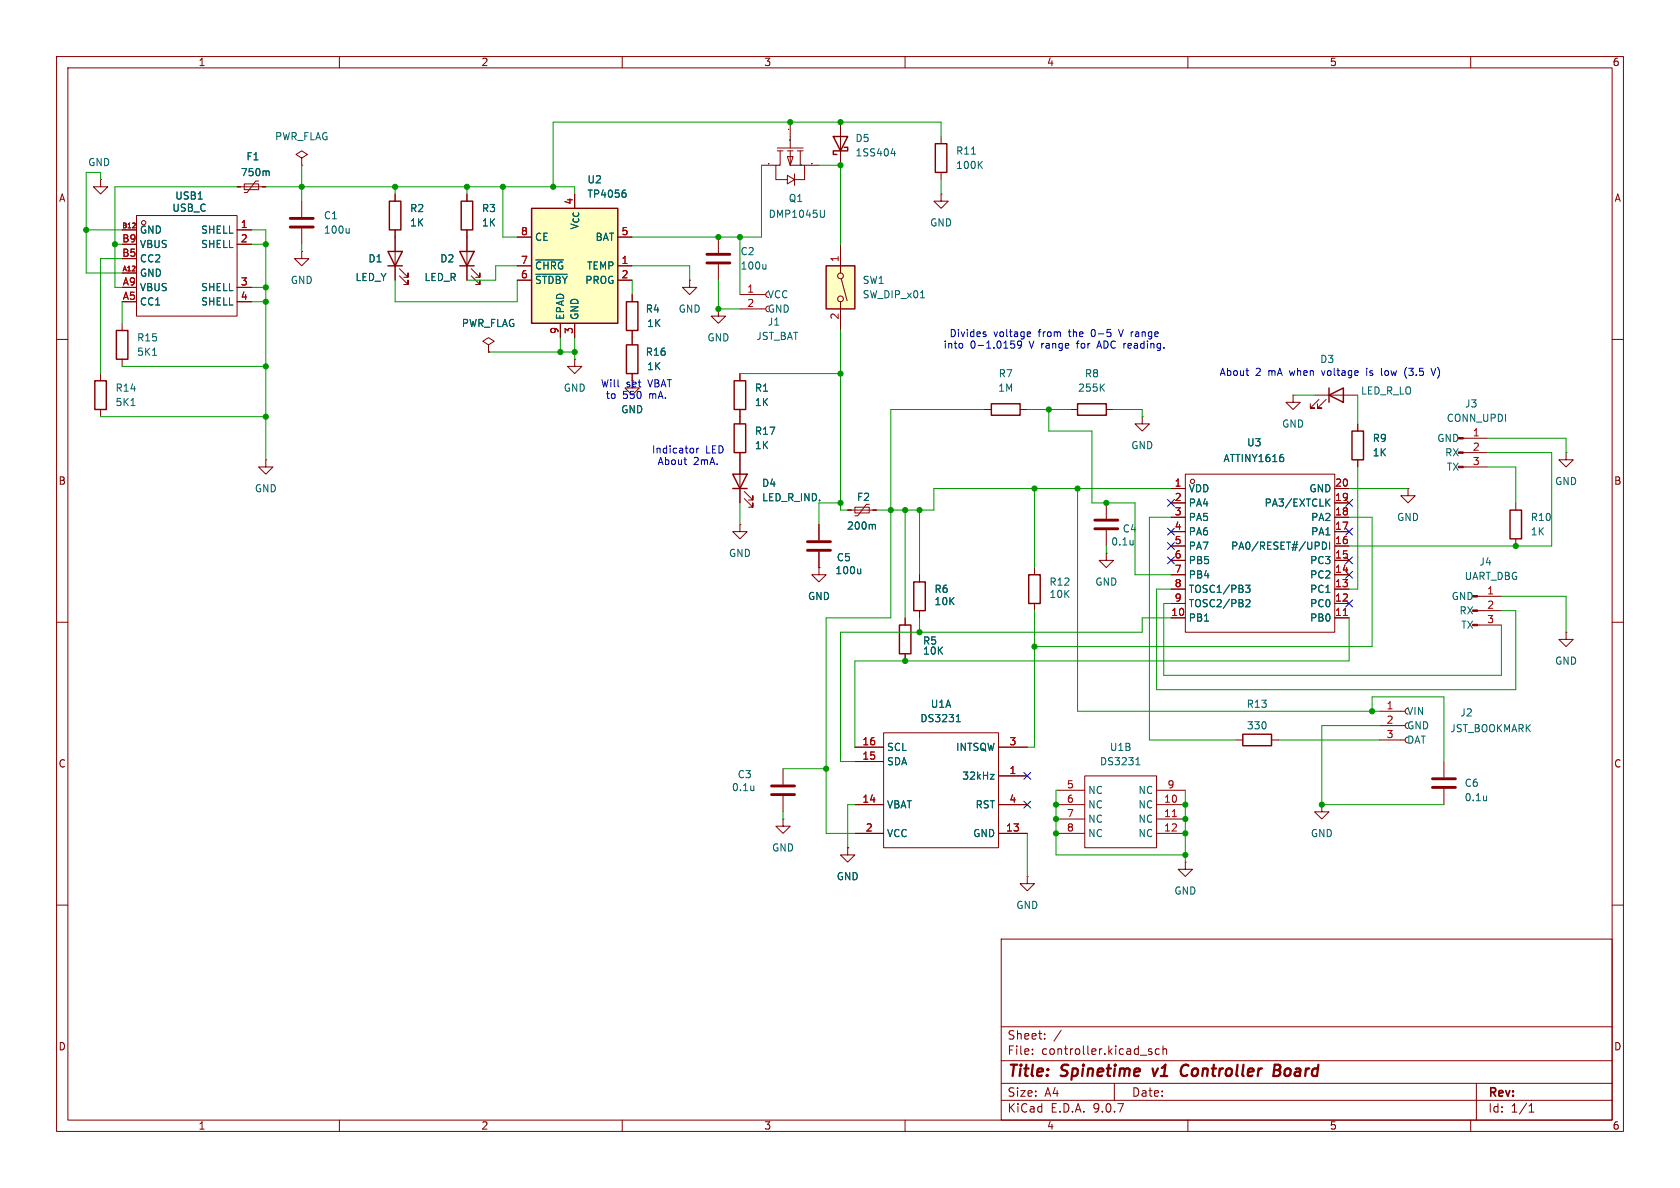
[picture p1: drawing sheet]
<svg xmlns="http://www.w3.org/2000/svg" width="297mm" height="210mm" viewBox="0 0 297 210" stroke-linecap="round" stroke-linejoin="round" font-family="sans-serif">
<g fill="none" stroke="#840000" stroke-width=".18">
<path d="M10 10h277v190h-277zM12 12h273v186h-273zM60 10v2M110 10v2M160 10v2M210 10v2M260 10v2M17.8 31.8v1.2h1.2l-1.2 1.3-1.3-1.3h1.3M17.8 31.8h.1M24.1 38.1h17.8v17.8h-17.8zM53.3 27.9l1.1-.6-1.1-.6-1 .6 1 .6v1.3M53.3 29.2h.1"/>
<path d="M53.3 35.6v2.8M69.8 34.3v1.3M82.5 34.3v1.3M21.6 57.2v1.2M21.6 40.6h2.5M21.6 48.3h2.5M41.9 40.6h2.5M41.9 43.2h2.5M41.9 50.8h2.5M41.9 53.3h2.5M53.3 44.5v1.2h1.3l-1.3 1.3-1.2-1.3h1.2M53.3 44.5h.1"/>
<path d="M53.3 40.4v2.8M69.8 40.6v8.9M70.6 48.8l1.5 1.5v-.8v.8h-.7M70.6 47.5l1.5 1.5v-.7v.7h-.7M82.5 40.6v8.9M83.3 48.8l1.5 1.5v-.8v.8h-.7M83.3 47.5l1.5 1.5v-.7v.7h-.7M111.8 52.1v1.2M111.8 58.4v2.6M121.9 49.5v1.3h1.3l-1.3 1.3-1.3-1.3h1.3M121.9 49.5h.1M127 54.6v1.3h1.3l-1.3 1.3-1.3-1.3h1.3"/>
<path d="M127 54.6h.1M130.8 52.1h4.6M130.8 54.6h4.6M10 60h2M17.8 66v1.3M17.8 72.4v1.3M21.6 63.5v1.3M86.4 61l1-.7-1-.6-1.1 .6 1.1 .7v1.2M86.4 62.2h.1M101.6 63.5v1.3h1.3l-1.3 1.2-1.3-1.2h1.3M101.6 63.5h.1M111.8 66v2.6h1.2l-1.2 1.3-1.3-1.3h1.3"/>
<path d="M130.8 66v1.3M130.8 72.4v2.5M228.6 69.9v1.2h1.3l-1.3 1.3-1.3-1.3h1.3M228.6 69.9h.1M232.4 69.9h7.6M233.2 70.6l-1.6 1.5h.8h-.8v-.7M234.4 70.6l-1.5 1.5h.8h-.8v-.7M240 74.9v1.3M285 60h2M130.8 80v8.9M131.6 88.1l1.5 1.6v-.8v.8h-.8M131.6 86.9l1.5 1.5v-.8v.8h-.8"/>
<path d="M207 86.4h2.5M207 88.9h2.5M207 91.4h2.5M207 94h2.5M207 96.5h2.5M207 99.1h2.5M209.5 83.8h26.5v28h-26.5zM236 86.4h2.5M236 88.9h2.5M236 91.4h2.5M236 94h2.5M236 96.5h2.5"/>
<path d="M236 99.1h2.5M240 81.3v1.3M268 88.9v1.3M268 95.3v1.2M276.9 80v1.3h1.2l-1.2 1.3-1.3-1.3h1.3M276.9 80h.1M10 110h2M207 101.6h2.5M207 104.1h2.5M207 106.7h2.5M207 109.2h2.5M236 101.6h2.5"/>
<path d="M236 104.1h2.5M236 106.7h2.5M236 109.2h2.5M261.2 105.4h4.2M261.2 108h4.2M261.2 110.5h4.2M276.9 111.8v1.2h1.2l-1.2 1.3-1.3-1.3h1.3M276.9 111.8h.1M285 110h2M138.4 135.9v2.8M151.1 132.1h5.1M151.1 134.6h5.1"/>
<path d="M156.2 129.5h20.3v20.4h-20.3zM176.5 132.1h5.1M176.5 137.2h5.1M186.7 139.7h5.1M191.8 137.2h12.7v12.7h-12.7zM204.5 139.7h5M218.4 130.8h1.3M224.8 130.8h1.3M138.4 144.8v1.3h1.3l-1.3 1.2-1.2-1.2h1.2M138.4 144.8h.1M138.4 140.7v2.8M149.9 149.9v1.2h1.2l-1.2 1.3-1.3-1.3h1.3"/>
<path d="M149.9 149.9h.1M151.1 142.2h5.1M151.1 147.3h5.1M176.5 142.2h5.1M176.5 147.3h5.1M181.6 154.9v1.3h1.3l-1.3 1.3-1.3-1.3h1.3M181.6 154.9h.1M186.7 142.2h5.1M186.7 147.3h5.1M186.7 144.8h5.1M204.5 142.2h5M204.5 147.3h5"/>
<path d="M204.5 144.8h5M209.5 152.4v1.3h1.3l-1.3 1.2-1.2-1.2h1.2M209.5 152.4h.1M233.7 142.2v1.3h1.2l-1.2 1.3-1.3-1.3h1.3M233.7 142.2h.1M10 160h2M177 166h108v32h-108zM285 160h2M60 198v2M110 198v2M160 198v2M177 194.5h108"/>
<path d="M177 191.5h108M177 187.5h108M177 181.5h108M182.5 186.3v.1M182.5 185.5v.1M184.7 183.6v.1M184.7 182.8v.1M187.6 182.1l-1.3 2M197 191.5v3M203.1 185.8l.5 .2 .1 .2-.2 .2-.5-.1M203.1 185.5h.5M205 185.5l-.5-.1-.3 .3v.4l.2 .2h.6"/>
<path d="M205.6 185.5l.2-.1 .4 .1v.9M205.6 184.9v1.5M210 198v2M260 198v2M261 191.5v6.5M270.3 196.6h.9M270.3 195.5l.4-.4v1.5"/>
<circle cx="25.4" cy="39.4" r=".38"/>
<circle cx="210.8" cy="85.1" r=".38"/>
</g>
<path d="M203.8 188.9l.3 1.3M209.7 188.2a1.13 1.13 0 0 0-.9 .7 1.13 1.13 0 0 0 .2 1.2l.3 .1 .5-.1M225.2 189.2h.7M225.4 188.2h.6a.49 .49 0 0 1 .4 .5 .49 .49 0 0 1-.5 .5l.3 .1a.58 .58 0 0 1-.3 .9h-.8z" fill="none" stroke="#840000" stroke-width=".4"/>
<g fill="none" stroke="#840000" stroke-width=".25">
<path d="M68.8 35.6h2.1v5h-2.1zM81.5 35.6h2.1v5h-2.1zM20.6 58.4h2v5.1h-2zM68.6 44.5h2.5l-1.3 2.5zM68.6 47h2.5M81.3 44.5h2.5l-1.3 2.5zM81.3 47h2.5M110.7 53.3h2.1v5.1h-2.1zM16.8 67.3h2v5.1h-2zM110.7 61h2.1v5h-2.1zM129.8 67.3h2v5.1h-2zM129.8 74.9h2v5.1h-2z"/>
<path d="M234.9 69.9l2.6-1.3v2.5zM234.9 68.6v2.5M239 76.2h2v5.1h-2zM129.5 83.8h2.6l-1.3 2.6zM129.5 86.4h2.6M267 90.2h2v5.1h-2zM219.7 129.8h5.1v2h-5.1z"/>
</g>
<g fill="none" stroke="#006464" stroke-width=".18">
<path d="M61.7 40.4v.8M61.7 41.1l-.1 .1M23.2 71.7h.7M27 62.8h.7M233.8 95.8a.64 .64 0 0 1 .7 .7 .64 .64 0 0 1-.7 .6zM234.6 88.8l.5 .7M235.1 95.8v1.3M235.1 88.2l-.7 .7M220.2 103.4h.8l-.4 .5 .3 .2v.5l-.2 .1h-.4M220.3 106.1l.4-.1 .3 .4-.8 .9h.8M133.3 138.9v.9M133.3 139.7h-.1"/>
<path d="M169.1 127.6h.7M169.2 126.6l.2-.3v1.3M175.1 136.9h.6l-.6 .8h.6M200.8 135.2h.7M200.9 134.2l.3-.3v1.3"/>
</g>
<g fill="#840000" stroke="#840000" stroke-width=".18">
<path d="M260.3 105.3h.9v.2h-.9z"/>
<path d="M260.3 107.8h.9v.3h-.9z"/>
<path d="M260.3 110.4h.9v.2h-.9z"/>
</g>
<path d="M237.5 108.8h.7M207.3 144.4h.7" fill="none" stroke="#a90000" stroke-width=".18"/>
<path d="M51.3 38.6h4.1M51.3 40.1h4.1M136.4 138.9h4.1M136.4 140.5h4.1" fill="none" stroke="#840000" stroke-width=".51"/>
<path d="M94 36.8h15.2v20.4h-15.2z" fill="#ffffc2"/>
<path d="M94 36.8h15.2v20.4h-15.2zM165.4 25.4h2v5.1h-2zM175.3 71.4h5v2h-5z" fill="none" stroke="#840000" stroke-width=".25"/>
<g fill="none" stroke="#840000" stroke-width=".18">
<path d="M166.4 34.3v1.3h1.2l-1.2 1.2-1.3-1.2h1.3M166.4 34.3h.1M166.4 24.1v1.3M166.4 30.5v1.3M91.4 41.9h2.6M91.4 47h2.6M91.4 49.5h2.6M99.1 57.2v2.5M101.6 57.2v2.5M109.2 41.9h2.6M109.2 47h2.6M109.2 49.5h2.6"/>
<path d="M174 72.4h1.3M180.3 72.4h1.3M243.8 125.7h4.6M243.8 128.3h4.6M243.8 130.8h4.6M255.3 134.6v2.8M255.3 139.4v2.8"/>
</g>
<path d="M110.3 33.6h.3M110.4 34.1l.3 .2v.3l-.3 .3M171.7 27.2h.8M173.1 29.1l.6 .7M173.7 28.5l-.7 .7M94.7 45.9h4.9M94.7 48.5h5.6M262.8 140.7v.8M262.8 141.4l-.1 .1" fill="none" stroke="#006464" stroke-width=".18"/>
<path d="M253.2 137.7h4.1M253.2 139.2h4.1" fill="none" stroke="#840000" stroke-width=".51"/>
<path d="M146 47h5.1v7.6h-5.1z" fill="#ffffc2"/>
<g fill="none" stroke="#840000" stroke-width=".18">
<path d="M41.9 33h5.1M43.2 32.5h2.5v1h-2.5zM45.7 32h-.5l-1.5 2h-.5M69.8 34.3v1.3M82.5 34.3v1.3M134.6 29.2h2.6M137.4 26.2h4.6M137.4 26.7h1M137.9 26.7v2.5h-.7v2.6h2M139.2 27.7h1l-.5 1.5zM139.2 31l1.3 .8-1.3 .7zM139.2 26.7h1"/>
<path d="M139.7 26.7v2.5h2.5v2.6h-1.7M139.7 21.6v4.6M140.5 30.7v2.1M141 26.7h1M141.5 26.7v2.5M142.2 29.2h2.6M148.6 21.6v7.6M21.6 40.6h2.5M21.6 48.3h2.5M41.9 40.6h2.5M41.9 43.2h2.5M41.9 50.8h2.5"/>
<path d="M41.9 53.3h2.5M69.8 40.6v3.9M69.8 47v2.5M82.5 40.6v3.9M82.5 47v2.5M91.4 41.9h2.6M91.4 47h2.6M91.4 49.5h2.6M99.1 57.2v2.5M101.6 57.2v2.5M109.2 41.9h2.6M109.2 47h2.6"/>
<path d="M109.2 49.5h2.6M111.8 52.1v1.2M111.8 58.4v2.6M127 41.9v2.8M127 46.7v2.8M148.6 43.2v5.1M148.6 53.3v5.1M148.7 49.3l1.1 3.9M86.4 62.2h.1M111.8 66v1.3M130.8 66v1.3M130.8 72.4v2.5"/>
<path d="M189.2 72.4h1.3M195.6 72.4h1.2M201.9 73.7v1.2h1.3l-1.3 1.3-1.2-1.3h1.2M201.9 73.7h.1M240 74.9v1.3M258.7 77.5h4.2M47 81.3v1.3h1.3l-1.3 1.2-1.3-1.2h1.3M47 81.3h.1M130.8 92.7v1.3h1.3l-1.3 1.3-1.3-1.3h1.3M130.8 92.7h.1M130.8 80v3.8M130.8 86.4v2.5"/>
<path d="M144.8 92.7v2.8M144.8 97.5v2.8M149.9 90.2h5M151.1 89.7h2.6v1h-2.6zM153.7 89.2h-.5l-1.6 2h-.5M195.6 97.8v1.3h1.2l-1.2 1.2-1.3-1.2h1.3M195.6 97.8h.1M195.6 88.9v2.8M195.6 93.7v2.8M207 86.4h2.5M207 88.9h2.5M207 91.4h2.5"/>
<path d="M207 94h2.5M207 96.5h2.5M207 99.1h2.5M236 86.4h2.5M236 88.9h2.5M236 91.4h2.5M236 94h2.5M236 96.5h2.5M236 99.1h2.5M240 81.3v1.3M248.9 86.4v1.2h1.3l-1.3 1.3-1.3-1.3h1.3M248.9 86.4h.1"/>
<path d="M258.7 80h4.2M258.7 82.6h4.2M144.8 100.3v1.3h1.2l-1.2 1.3-1.3-1.3h1.3M144.8 100.3h.1M160 109.2v1.3M160 115.6v1.2M162.6 101.6v1.3M162.6 108v1.2M182.9 100.3v1.3M182.9 106.7v1.3M207 101.6h2.5M207 104.1h2.5"/>
<path d="M207 106.7h2.5M207 109.2h2.5M236 101.6h2.5M236 104.1h2.5M236 106.7h2.5M236 109.2h2.5M151.1 132.1h5.1M151.1 134.6h5.1M176.5 132.1h5.1M176.5 137.2h5.1M149.9 149.9h.1M151.1 142.2h5.1"/>
<path d="M151.1 147.3h5.1M176.5 142.2h5.1M176.5 147.3h5.1"/>
<circle cx="148.6" cy="52.8" r=".51"/>
<circle cx="148.6" cy="48.8" r=".51"/>
</g>
<path d="M147.3 24.1h2.6l-1.3 2.6zM149.2 26h.7v.7h-2.6v.6h.7M146 47h5.1v7.6h-5.1zM190.5 71.4h5.1v2h-5.1zM159 110.5h2v5.1h-2zM161.5 102.9h2.1v5.1h-2.1zM181.9 101.6h2v5.1h-2z" fill="none" stroke="#840000" stroke-width=".25"/>
<g fill="none" stroke="#006464" stroke-width=".18">
<path d="M47.2 30.2l.4 .2v.7M110.3 33.6h.3M110.4 34.1l.3 .2v.3l-.3 .3M137.8 29.2h.1M139.7 24.7h.1M139.7 24.8h.1M141.6 29.2h.1M145.7 37.2v1l-.1 .2h-.3M157.5 27.1h.8M158.1 26.7v.9M94.7 45.9h4.9M94.7 48.5h5.6"/>
<path d="M135.4 46.7v.9M135.4 47.4l-.2 .2M162.7 52.6h.8M194.7 68.4l.5 .8M195.2 67.9l-.7 .7M154.4 92.7l.4 .2v.6M200.3 95.5v.8M200.3 96.2v.1M233.8 95.8a.64 .64 0 0 1 .7 .7 .64 .64 0 0 1-.7 .6zM234.6 88.8l.5 .7M235.1 95.8v1.3M235.1 88.2l-.7 .7"/>
<path d="M152.2 100.6v.8M152.2 101.3l-.2 .1M220.2 103.4h.8l-.4 .5 .3 .2v.5l-.2 .1h-.4M220.3 106.1l.4-.1 .3 .4-.8 .9h.8M169.1 127.6h.7M169.2 126.6l.2-.3v1.3M175.1 136.9h.6l-.6 .8h.6"/>
</g>
<path d="M135.9 28.9h.1M139.4 22.9h.1M143.5 28.9h.1M237.5 108.8h.7" fill="none" stroke="#a90000" stroke-width=".18"/>
<path d="M125 45h4M125 46.5h4M142.7 95.8h4.1M142.7 97.3h4.1M193.5 91.9h4.1M193.5 93.5h4.1" fill="none" stroke="#840000" stroke-width=".51"/>
<g fill="#840000" stroke="#840000" stroke-width=".18">
<path d="M257.8 77.3h.9v.3h-.9z"/>
<path d="M257.8 79.9h.9v.2h-.9z"/>
<path d="M257.8 82.4h.9v.3h-.9z"/>
</g>
<g fill="none" stroke="#009600" stroke-width=".18">
<path d="M17.8 31.8v-1.3h-2.6v17.8h6.4M41.9 33h-21.6v17.8h1.3M47 33h54.6v1.3M53.3 29.2v6.4M69.8 33v1.3M82.5 33v1.3M88.9 33v8.9h2.5M134.6 29.2v12.7h-22.8M144.8 29.2h3.8v14M166.4 24.1v-2.5h-68.6v11.4M166.4 31.8v2.5M15.2 40.6h6.4"/>
<path d="M20.3 43.2h1.3M21.6 45.7h-3.8v20.3M21.6 53.3v3.9M44.4 40.6h2.6v40.7M44.4 43.2h2.6M44.4 50.8h2.6M44.4 53.3h2.6M53.3 43.2v1.3M69.8 49.5v3.8h21.6v-3.8M91.4 47h-3.8v2.5h-5.1M99.1 59.7v2.5M101.6 59.7v3.8"/>
<path d="M111.8 49.5v2.6M111.8 47h10.1v2.5M127 49.5v5.1h3.8M130.8 41.9v10.2M148.6 58.4v31.8h1.3M17.8 73.7h29.2M21.6 64.8h25.4M86.4 62.2h15.2M130.8 66h17.8M174 72.4h-16.5v36.8h-11.5v38.1h5.1M181.6 72.4h7.6M185.4 72.4v3.8h7.6v12.7h7.7v12.7h6.3"/>
<path d="M196.8 72.4h5.1v1.3M228.6 69.9h3.8M240 69.9v5M262.9 77.5h14v2.5M130.8 88.9v3.8M148.6 88.9h-3.8v3.8M160 90.2v19M162.6 90.2v11.4M182.9 86.4v13.9M190.5 86.4v39.3h53.3M195.6 96.5v1.3M207 91.4h-3.8v39.4h15.2"/>
<path d="M207 86.4h-41.9v3.8h-10.2M238.5 91.4h4.1v22.9h-59.7M238.5 86.4h10.4M240 82.6v21.5h-1.5M262.9 82.6h5.1v6.3M262.9 80h11.4v16.5h-35.8M162.6 109.2v2.6M182.9 108v24.1h-1.3M207 109.2h-5.1v2.6h-53.3v22.8h2.5M207 106.7h-1.3v12.7h59.7v-8.9M207 104.1h-2.5v17.8h63.5v-13.9h-2.6M238.5 109.2v7.6h-87.4v15.3"/>
<path d="M265.4 105.4h11.5v6.4M138.4 135.9h7.6M186.7 139.7v11.4h22.8M209.5 139.7v12.7M226.1 130.8h17.7M242.6 125.7v-2.5h12.7v11.4M243.8 128.3h-10.1v13.9h21.6M138.4 143.5v1.3M151.1 142.2h-1.2v7.7M181.6 147.3v7.6"/>
</g>
<g fill="none" stroke="#000084" stroke-width=".18">
<path d="M206.4 93.4l1.2 1.2M206.4 98.5l1.2 1.2M206.4 95.9l1.2 1.2M206.4 88.3l1.2 1.2M207.6 93.4l-1.2 1.2M207.6 98.5l-1.2 1.2M207.6 95.9l-1.2 1.2M207.6 88.3l-1.2 1.2M237.9 88.3l1.2 1.2M237.9 98.5l1.2 1.2M237.9 93.4l1.2 1.2M239.1 88.3l-1.2 1.2"/>
<path d="M239.1 98.5l-1.2 1.2M239.1 93.4l-1.2 1.2M237.9 106.1l1.2 1.2M237.9 101l1.2 1.2M239.1 106.1l-1.2 1.2M239.1 101l-1.2 1.2M181 136.6l1.2 1.2M182.2 136.6l-1.2 1.2M181 141.6l1.2 1.2M182.2 141.6l-1.2 1.2"/>
</g>
<g fill="none" stroke="#0000c2" stroke-width=".18">
<path d="M174 59.1h.3v.2l-.1 .2h-.3M174 58.7h.3M181.8 58.7h.3l.1 .3-.6 .1M182.1 59.4l-.3 .1M197.7 58.2l.5 1.3M122.5 79.3l.1 .2-.1 .5M123.2 79.2v.9M123.5 79.2l-.3 .3M170.1 60.8l.1 .1-.1 .6M179.1 60.8l.3 .2v.3l-.3 .2h-.3M179.9 60.5v.3l.2 .3h.3l.2-.3M180.6 60.5a.84 .84 0 0 1-.4 1h-.2"/>
<path d="M194 61.2h.6M194.3 60.3l-.4 1.2M220.3 65.5h.5M220.6 66.4h.2M241.6 65.1v.1M241.6 65.5v.9M244.2 65.1v1.1l.2 .2M248.7 64.9a1.46 1.46 0 0 0 0 2M253 65.1l.4 1.3 .4-1.3M120.9 81.3h.5M121.3 82.1h.1"/>
</g>
<g fill="#009600" stroke="#009600" stroke-width=".18">
<circle cx="130.8" cy="41.9" r=".46"/>
<circle cx="127" cy="41.9" r=".46"/>
<circle cx="148.6" cy="29.2" r=".46"/>
<circle cx="148.6" cy="21.6" r=".46"/>
<circle cx="139.7" cy="21.6" r=".46"/>
<circle cx="97.8" cy="33" r=".46"/>
<circle cx="88.9" cy="33" r=".46"/>
<circle cx="47" cy="64.8" r=".46"/>
<circle cx="47" cy="50.8" r=".46"/>
<circle cx="47" cy="53.3" r=".46"/>
<circle cx="47" cy="73.7" r=".46"/>
<circle cx="15.2" cy="40.6" r=".46"/>
<circle cx="20.3" cy="43.2" r=".46"/>
<circle cx="101.6" cy="62.2" r=".46"/>
<circle cx="99.1" cy="62.2" r=".46"/>
<circle cx="148.6" cy="66" r=".46"/>
<circle cx="127" cy="54.6" r=".46"/>
<circle cx="148.6" cy="88.9" r=".46"/>
<circle cx="47" cy="43.2" r=".46"/>
<circle cx="82.5" cy="33" r=".46"/>
<circle cx="69.8" cy="33" r=".46"/>
<circle cx="53.3" cy="33" r=".46"/>
<circle cx="209.5" cy="144.8" r=".46"/>
<circle cx="233.7" cy="142.2" r=".46"/>
<circle cx="242.6" cy="125.7" r=".46"/>
<circle cx="209.5" cy="142.2" r=".46"/>
<circle cx="185.4" cy="72.4" r=".46"/>
<circle cx="195.6" cy="88.9" r=".46"/>
<circle cx="182.9" cy="114.3" r=".46"/>
<circle cx="162.6" cy="111.8" r=".46"/>
<circle cx="182.9" cy="86.4" r=".46"/>
<circle cx="190.5" cy="86.4" r=".46"/>
<circle cx="209.5" cy="151.1" r=".46"/>
<circle cx="209.5" cy="147.3" r=".46"/>
<circle cx="146" cy="135.9" r=".46"/>
<circle cx="186.7" cy="142.2" r=".46"/>
<circle cx="186.7" cy="144.8" r=".46"/>
<circle cx="186.7" cy="147.3" r=".46"/>
<circle cx="268" cy="96.5" r=".46"/>
<circle cx="157.5" cy="90.2" r=".46"/>
<circle cx="160" cy="116.8" r=".46"/>
<circle cx="160" cy="90.2" r=".46"/>
<circle cx="162.6" cy="90.2" r=".46"/>
</g>
<g font-size="2.8" fill="#840000">
<text x="178" y="190.9">Title:</text>
<text x="187.7" y="190.9">Spinetime</text>
<text x="204.6" y="190.9">v1</text>
<text x="210.4" y="190.9">Controller</text>
<text x="227.6" y="190.9">Board</text>
</g>
<g font-size="2.1" fill="#840000">
<text x="178" y="184">Sheet:</text>
<text x="178" y="186.7">File:</text>
<text x="184.1" y="186.7">controller.kicad_sch</text>
<text x="178" y="196.9">KiCad</text>
<text x="178" y="194.1">Size:</text>
<text x="184.7" y="194.1">A4</text>
<text x="185.7" y="196.9">E.D.A.</text>
<text x="193.3" y="196.9">9.0.7</text>
<text x="200" y="194.1">Date:</text>
<text x="263" y="194.3">Rev:</text>
<text x="263" y="196.9">Id:</text>
<text x="267.1" y="196.9">1/1</text>
</g>
<g font-size="1.8" fill="#840000">
<text x="35" y="11.9">1</text>
<text x="85" y="11.9">2</text>
<text x="135" y="11.9">3</text>
<text x="185" y="11.9">4</text>
<text x="235" y="11.9">5</text>
<text x="285" y="11.9">6</text>
<text x="10.3" y="35.9">A</text>
<text x="285.3" y="35.9">A</text>
<text x="110.7" y="68.7">set</text>
<text x="10.3" y="85.9">B</text>
<text x="285.3" y="85.9">B</text>
<text x="10.3" y="135.9">C</text>
<text x="285.3" y="135.9">C</text>
<text x="10.3" y="185.9">D</text>
<text x="285.3" y="185.9">D</text>
<text x="35" y="199.9">1</text>
<text x="85" y="199.9">2</text>
<text x="135" y="199.9">3</text>
<text x="185" y="199.9">4</text>
<text x="235" y="199.9">5</text>
<text x="285" y="199.9">6</text>
</g>
<g font-size="1.8" fill="#006464">
<text x="15.5" y="29.6">GND</text>
<text x="43.5" y="28.5">F1</text>
<text x="48.5" y="25">PWR_FLAG</text>
<text x="151.1" y="25.3">D5</text>
<text x="151.1" y="27.9">1SS404</text>
<text x="168.9" y="27.5">R11</text>
<text x="30.9" y="35.5">USB1</text>
<text x="42.5" y="31.3">750m</text>
<text x="103.8" y="32.6">U2</text>
<text x="103.8" y="35.2">TP4056</text>
<text x="139.3" y="35.9">Q1</text>
<text x="168.9" y="30.1">100K</text>
<text x="24.6" y="41.5">GND</text>
<text x="30.4" y="37.6">USB_C</text>
<text x="35.5" y="41.5">SHELL</text>
<text x="57.2" y="39">C1</text>
<text x="57.2" y="41.5">100u</text>
<text x="72.4" y="37.7">R2</text>
<text x="72.4" y="40.2">1K</text>
<text x="85.1" y="37.7">R3</text>
<text x="85.1" y="40.2">1K</text>
<text x="102.5" y="40.7" transform="rotate(-90 102.5 40.7)">V_{CC}</text>
<text x="135.8" y="38.7">DMP1045U</text>
<text x="164.3" y="40.2">GND</text>
<text x="24.6" y="44">VBUS</text>
<text x="24.6" y="46.6">CC2</text>
<text x="35.5" y="44">SHELL</text>
<text x="65" y="46.6">D1</text>
<text x="77.7" y="46.6">D2</text>
<text x="94.5" y="42.8">CE</text>
<text x="94.5" y="47.9">~{CHRG}</text>
<text x="103.7" y="47.9">TEMP</text>
<text x="105.2" y="42.8">BAT</text>
<text x="130.8" y="45.3">C2</text>
<text x="130.8" y="47.9">100u</text>
<text x="24.6" y="49.1">GND</text>
<text x="24.6" y="51.7">VBUS</text>
<text x="35.5" y="51.7">SHELL</text>
<text x="51.3" y="50.4">GND</text>
<text x="62.7" y="49.9">LED_Y</text>
<text x="74.9" y="49.9">LED_R</text>
<text x="94.5" y="50.4">~{STDBY} PROG</text>
<text x="135.6" y="52.9">VCC</text>
<text x="152.4" y="50.4">SW1</text>
<text x="152.4" y="52.9">SW_DIP_x01</text>
<text x="24.6" y="54.2">CC1</text>
<text x="35.5" y="54.2">SHELL</text>
<text x="81.5" y="58">PWR_FLAG</text>
<text x="99.9" y="56.6" transform="rotate(-90 99.9 56.6)">EPAD</text>
<text x="102.5" y="56.6" transform="rotate(-90 102.5 56.6)">GND</text>
<text x="114.1" y="55.5">R4</text>
<text x="114.3" y="58">1K</text>
<text x="119.9" y="55.5">GND</text>
<text x="135.6" y="55.5">GND</text>
<text x="135.6" y="57.8">J1</text>
<text x="24.1" y="60.6">R15</text>
<text x="24.1" y="63.1">5K1</text>
<text x="114.1" y="63.1">R16</text>
<text x="114.3" y="65.6">1K</text>
<text x="125" y="60.6">GND</text>
<text x="133.6" y="60.3">JST_BAT</text>
<text x="233.3" y="64.4">D3</text>
<text x="20.3" y="69.4">R14</text>
<text x="20.3" y="72">5K1</text>
<text x="99.6" y="69.4">GND</text>
<text x="133.4" y="69.4">R1</text>
<text x="133.4" y="72">1K</text>
<text x="176.4" y="69.4">1M</text>
<text x="176.5" y="66.9">R7</text>
<text x="190.5" y="69.4">255K</text>
<text x="191.7" y="66.9">R8</text>
<text x="240.5" y="70">LED_R_LO</text>
<text x="109.7" y="73.3">GND</text>
<text x="133.4" y="77.1">R17</text>
<text x="226.6" y="75.8">GND</text>
<text x="255.7" y="74.8">CONN_UPDI</text>
<text x="258.9" y="72.2">J3</text>
<text x="133.4" y="79.6">1K</text>
<text x="199.9" y="79.6">GND</text>
<text x="216.2" y="81.9">ATTINY1616</text>
<text x="220.4" y="79.1">U3</text>
<text x="242.6" y="78.3">R9</text>
<text x="242.6" y="80.9">1K</text>
<text x="254" y="78.3">GND</text>
<text x="255.4" y="80.9">RX</text>
<text x="255.7" y="83.4">TX</text>
<text x="45" y="87.2">GND</text>
<text x="134.6" y="86.3">D4</text>
<text x="134.6" y="88.8">LED_R_IND.</text>
<text x="151.4" y="88.7">F2</text>
<text x="210.1" y="87.2">VDD</text>
<text x="210.1" y="89.8">PA4</text>
<text x="223.5" y="89.8">PA3/EXTCLK</text>
<text x="231.4" y="87.2">GND</text>
<text x="274.8" y="86">GND</text>
<text x="149.6" y="93.8">200m</text>
<text x="198.4" y="94.3">C4</text>
<text x="210.1" y="92.3">PA5</text>
<text x="210.1" y="94.8">PA6</text>
<text x="231.7" y="92.3">PA2</text>
<text x="231.7" y="94.8">PA1</text>
<text x="246.9" y="92.3">GND</text>
<text x="270.5" y="94.8">1K</text>
<text x="270.5" y="92.3">R10</text>
<text x="128.8" y="98.7">GND</text>
<text x="147.6" y="101.7">100u</text>
<text x="147.8" y="99.4">C5</text>
<text x="196.4" y="96.6">0.1u</text>
<text x="210.1" y="97.4">PA7</text>
<text x="210.1" y="99.9">PB5</text>
<text x="217.5" y="97.4">PA0/RESET#/UPDI</text>
<text x="231.5" y="99.9">PC3</text>
<text x="261.4" y="100.2">J4</text>
<text x="142.7" y="106.3">GND</text>
<text x="165.1" y="105">R6</text>
<text x="165.1" y="107.2">10K</text>
<text x="185.4" y="103.7">R12</text>
<text x="185.4" y="105.9">10K</text>
<text x="193.5" y="103.7">GND</text>
<text x="210.1" y="102.5">PB4</text>
<text x="210.1" y="105">TOSC1/PB3</text>
<text x="210.1" y="107.5">TOSC2/PB2</text>
<text x="231.5" y="102.5">PC2</text>
<text x="231.5" y="105">PC1</text>
<text x="231.5" y="107.5">PC0</text>
<text x="256.5" y="106.3">GND</text>
<text x="258.8" y="102.7">UART_DBG</text>
<text x="210.1" y="110.1">PB1</text>
<text x="231.5" y="110.1">PB0</text>
<text x="257.9" y="108.8">RX</text>
<text x="258.2" y="111.4">TX</text>
<text x="163.1" y="114.1">R5</text>
<text x="163.1" y="115.9">10K</text>
<text x="274.8" y="117.7">GND</text>
<text x="164.5" y="125.3">U1A</text>
<text x="220.3" y="125.3">R13</text>
<text x="162.6" y="127.9">DS3231</text>
<text x="220.3" y="129.1">330</text>
<text x="248.7" y="126.6">VIN</text>
<text x="248.7" y="129.1">GND</text>
<text x="248.7" y="131.7">DAT</text>
<text x="256.3" y="129.6">JST_BOOKMARK</text>
<text x="258.1" y="126.8">J2</text>
<text x="130.3" y="137.8">C3</text>
<text x="156.7" y="132.9">SCL</text>
<text x="156.7" y="135.5">SDA</text>
<text x="168.9" y="132.9">INTSQW</text>
<text x="194.4" y="135.5">DS3231</text>
<text x="196.1" y="132.9">U1B</text>
<text x="129.3" y="140.1">0.1u</text>
<text x="156.7" y="143.1">VBAT</text>
<text x="170" y="138">32kHz</text>
<text x="172.4" y="143.1">RST</text>
<text x="192.3" y="140.6">NC</text>
<text x="192.3" y="143.1">NC</text>
<text x="201.2" y="140.6">NC</text>
<text x="201.2" y="143.1">NC</text>
<text x="258.8" y="139.3">C6</text>
<text x="258.8" y="141.8">0.1u</text>
<text x="156.7" y="148.2">VCC</text>
<text x="171.9" y="148.2">GND</text>
<text x="192.3" y="145.6">NC</text>
<text x="192.3" y="148.2">NC</text>
<text x="201.2" y="145.6">NC</text>
<text x="201.2" y="148.2">NC</text>
<text x="231.6" y="148.2">GND</text>
<text x="136.4" y="150.7">GND</text>
<text x="147.8" y="155.8">GND</text>
<text x="179.6" y="160.9">GND</text>
<text x="207.5" y="158.3">GND</text>
</g>
<g font-size="1.8" fill="#a90000">
<text x="42.5" y="40.4">1</text>
<text x="92" y="41.7">8</text>
<text x="101.3" y="36.3" transform="rotate(-90 101.3 36.3)">4</text>
<text x="109.8" y="41.7">5</text>
<text x="21.5" y="42.9">B9</text>
<text x="21.5" y="45.5">B5</text>
<text x="42.5" y="42.9">2</text>
<text x="92" y="46.7">7</text>
<text x="109.8" y="46.7">1</text>
<text x="148.3" y="46.4" transform="rotate(-90 148.3 46.4)">1</text>
<text x="21.6" y="50.5">A9</text>
<text x="21.6" y="53.1">A5</text>
<text x="42.5" y="50.5">3</text>
<text x="42.5" y="53.1">4</text>
<text x="92" y="49.3">6</text>
<text x="109.8" y="49.3">2</text>
<text x="132" y="51.8">1</text>
<text x="98.8" y="59.1" transform="rotate(-90 98.8 59.1)">9</text>
<text x="101.3" y="59.1" transform="rotate(-90 101.3 59.1)">3</text>
<text x="132" y="54.4">2</text>
<text x="148.3" y="56.6" transform="rotate(-90 148.3 56.6)">2</text>
<text x="260.3" y="77.2">1</text>
<text x="260.3" y="79.8">2</text>
<text x="260.3" y="82.3">3</text>
<text x="207.6" y="86.1">1</text>
<text x="207.6" y="88.6">2</text>
<text x="235.9" y="86.1">20</text>
<text x="235.9" y="88.6">19</text>
<text x="207.6" y="91.2">3</text>
<text x="207.6" y="93.7">4</text>
<text x="235.9" y="91.2">18</text>
<text x="235.9" y="93.7">17</text>
<text x="207.6" y="96.3">5</text>
<text x="207.6" y="98.8">6</text>
<text x="207.6" y="101.3">7</text>
<text x="235.9" y="96.3">16</text>
<text x="235.9" y="98.8">15</text>
<text x="235.9" y="101.3">14</text>
<text x="207.6" y="103.9">8</text>
<text x="207.6" y="106.4">9</text>
<text x="235.9" y="103.9">13</text>
<text x="235.9" y="106.4">12</text>
<text x="262.8" y="105.2">1</text>
<text x="262.8" y="107.7">2</text>
<text x="207" y="109">10</text>
<text x="235.9" y="109">11</text>
<text x="262.8" y="110.2">3</text>
<text x="245" y="125.5">1</text>
<text x="152.4" y="131.8">16</text>
<text x="178.4" y="131.8">3</text>
<text x="245" y="128">2</text>
<text x="245" y="130.6">3</text>
<text x="152.4" y="134.4">15</text>
<text x="178.4" y="136.9">1</text>
<text x="152.4" y="142">14</text>
<text x="178.4" y="142">4</text>
<text x="188.5" y="139.4">5</text>
<text x="188.5" y="142">6</text>
<text x="205.7" y="142">10</text>
<text x="206.3" y="139.4">9</text>
<text x="153" y="147.1">2</text>
<text x="177.8" y="147.1">13</text>
<text x="188.5" y="144.5">7</text>
<text x="188.5" y="147.1">8</text>
<text x="205.7" y="144.5">11</text>
<text x="205.7" y="147.1">12</text>
</g>
<g font-size="1.8" fill="#0000c2">
<text x="167.8" y="59.8">Divides</text>
<text x="175.7" y="59.8">voltage</text>
<text x="183.7" y="59.8">from</text>
<text x="189.2" y="59.8">the</text>
<text x="193.4" y="59.8">0-5</text>
<text x="198.5" y="59.8">V range</text>
<text x="166.7" y="61.8">into</text>
<text x="171.5" y="61.8">0-1.0159</text>
<text x="182.1" y="61.8">V range</text>
<text x="190.9" y="61.8">for</text>
<text x="194.7" y="61.8">ADC reading.</text>
<text x="106.1" y="68.7">Will</text>
<text x="107" y="70.7">to</text>
<text x="110.1" y="70.7">550</text>
<text x="114.7" y="68.7">VBAT</text>
<text x="114.9" y="70.7">mA.</text>
<text x="215.5" y="66.7">About</text>
<text x="221.9" y="66.7">2</text>
<text x="224.3" y="66.7">mA</text>
<text x="228.3" y="66.7">when</text>
<text x="234.2" y="66.7">voltage</text>
<text x="242.2" y="66.7">is</text>
<text x="245" y="66.7">low</text>
<text x="249.3" y="66.7">(3.5</text>
<text x="254.4" y="66.7">V)</text>
<text x="115.2" y="80.4">Indicator</text>
<text x="116.2" y="82.4">About</text>
<text x="122.6" y="82.4">2mA.</text>
<text x="124.7" y="80.4">LED</text>
</g>
<g font-size="1.2" fill="#a90000">
<text x="21.5" y="40.4">B12</text>
<text x="21.5" y="48">A12</text>
</g>
</svg>
